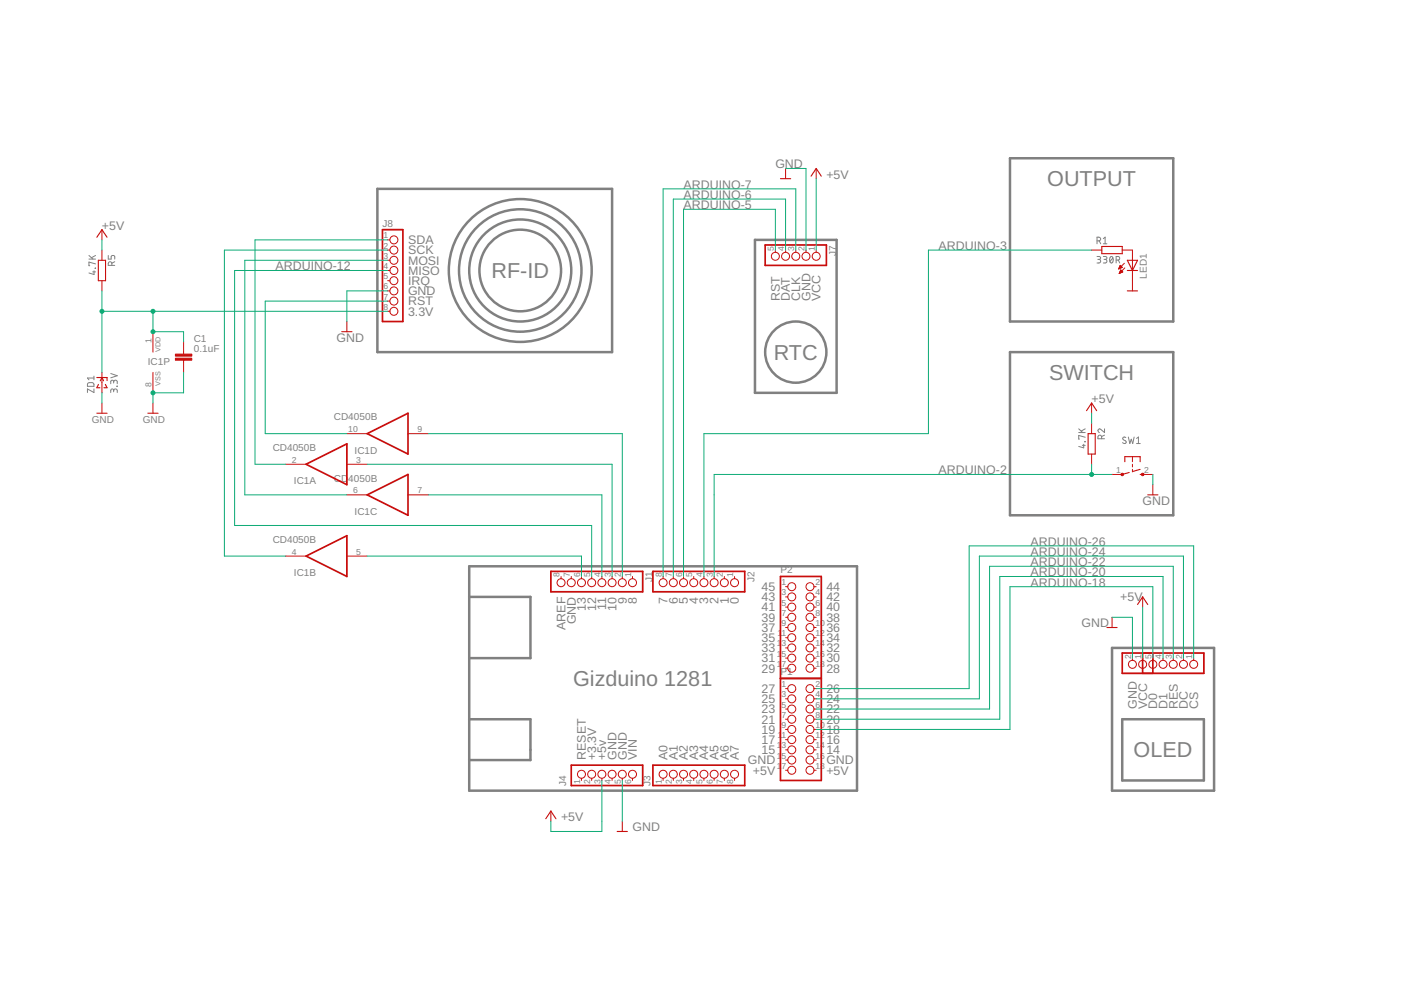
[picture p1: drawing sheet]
<svg xmlns="http://www.w3.org/2000/svg" width="297mm" height="210mm" viewBox="0 0 297 210" stroke-linecap="round" stroke-linejoin="round" font-family="sans-serif">
<g fill="none" stroke="#808080" stroke-width=".21">
<path d="M18.8 54.8h1.4M18.8 54.1l.9 .7M19.6 57.5h.6M19.9 57.3v.8l-1.1-.3M20.1 56.7l.1 .1zM20.2 55.8l-1.4-.3v.7h.2M20.2 54.1l-.8 .4M22.9 54.1v.7h.6v-.4a.39 .39 0 0 1 .4-.3 .39 .39 0 0 1 .4 .3v.4M23.7 56.2v-.4a.38 .38 0 0 0-.4-.4 .38 .38 0 0 0-.4 .4v.4h1.4M24.3 55.4l-.6 .3M232.1 54.3h.5l.3 .2-.2 .4h-.4M232.1 51h.4a.39 .39 0 0 0 .4-.4 .39 .39 0 0 0-.4-.4h-.4v1.4"/>
<path d="M232.5 54.9a.38 .38 0 0 1 .4 .4 .38 .38 0 0 1-.4 .3h-.4M232.6 51l.3 .6M233.4 54.3h.5l.3 .2-.2 .4h-.4M233.4 50.5l.4-.3v1.4M233.4 51.6h.8M233.8 54.9a.38 .38 0 0 1 .4 .4 .38 .38 0 0 1-.4 .3h-.4M234.9 54.4l.2-.1a.81 .81 0 0 1 0 1.3 .85 .85 0 0 1-.2-1.2zM235.4 54.6l-.6 .8M236.1 55h.4a.38 .38 0 0 0 .4-.3 .38 .38 0 0 0-.4-.4h-.4v1.3M236.6 55l.3 .6M19.9 79.6v.8M19.9 80h-1.4l.3 .4"/>
<path d="M23.4 79l1.4 .5-1.4 .4M18.6 81.1l1-.1 .3 .2v.5h-1.4zM19.9 82.3v.8l-1.4-.8v.8M24 82.7a.38 .38 0 0 1 .4-.4 .38 .38 0 0 1 .4 .4v.4M24 82.9v-.4l-.3-.2-.2 .2-.1 .6M24 80.8a.38 .38 0 0 1 .4-.4 .38 .38 0 0 1 .4 .4v.4M24 81v-.4l-.3-.1-.2 .1-.1 .6M24.7 81.7l.1 .1zM228.2 91.5h1.4M228.2 90.7l.9 .8M229 94.2h.6M229.3 94v.8l-1.1-.3"/>
<path d="M229.5 93.4l.1 .1zM229.6 92.5l-1.4-.4v.8h.2M229.6 90.7l-.9 .5M233.1 92.8v-.3a.39 .39 0 0 0-.4-.4 .39 .39 0 0 0-.4 .4v.3h1.4M233.7 90.7v.8l-.8-.6a.38 .38 0 0 0-.6 .1 .38 .38 0 0 0 .3 .5M233.7 92.1l-.6 .3M238.2 92.6a.35 .35 0 0 0-.5-.1 .35 .35 0 0 0 0 .5l.4 .3a.38 .38 0 0 1 0 .6 .38 .38 0 0 1-.6-.2M238.7 92.5l.3 1.4 .3-1 .3 1 .3-1.4M240.5 92.8l.4-.3v1.4M240.5 93.9h.7"/>
</g>
<g fill="none" stroke="#808080" stroke-width=".53">
<path d="M79.8 40h49.7v34.5h-49.7zM213.7 33.5h34.5v34.5h-34.5zM159.7 50.8h17.3v32.3h-17.3zM213.7 74.5h34.5v34.5h-34.5zM99.3 119.8h82v47.5h-82zM99.3 126.3h12.9v13h-12.9M235.3 137.1h21.6v30.2h-21.6zM99.3 152.2h12.9v8.6h-12.9M237.4 152.2h17.3v12.9h-17.3z"/>
<circle cx="110.1" cy="57.2" r="15.1"/>
<circle cx="110.1" cy="57.2" r="13"/>
<circle cx="110.1" cy="57.2" r="10.8"/>
<circle cx="110.1" cy="57.2" r="8.6"/>
<circle cx="168.4" cy="74.5" r="6.5"/>
</g>
<g fill="none" stroke="#c90d0c" stroke-width=".36">
<path d="M80.9 48.6h4.3v19.4h-4.3zM161.9 51.8h12.9v4.4h-12.9zM64.7 98.2l8.7-4.3v8.7zM77.7 91.8l8.6-4.4v8.7zM64.7 117.7l8.7-4.4v8.7zM77.7 104.7l8.6-4.3v8.6zM116.5 120.9h19.5v4.3h-19.5zM138.1 120.9h19.5v4.3h-19.5zM165.1 122h8.7v43.1h-8.7zM237.4 138.2h17.3v4.3h-17.3zM241.7 138.2v4.3M243.9 138.2v4.3"/>
<path d="M165.1 143.6h8.7M120.9 161.9h15.1v4.3h-15.1zM138.1 161.9h19.5v4.3h-19.5z"/>
</g>
<g fill="none" stroke="#c90d0c" stroke-width=".21">
<path d="M166.2 35.6v2.2M172.7 35.6v2.2M21.6 48.6v2.2M21.6 52.9v2.2M21.6 59.4v2.2M82 50.8h.5M82 52.9h.5M82 55.1h.5M82 57.2h.5M82 59.4h.5M164 52.9v.5M166.2 52.9v.5"/>
<path d="M168.4 52.9v.5M170.5 52.9v.5M172.7 52.9v.5M230.9 52.9h2.2M236.7 56.9h.1M236.7 56.8h.3M236.8 56.7h.4M236.8 57.8h.1M236.8 56.6h.6M236.8 57.7h.3M236.9 56.5h.4M236.9 57.7h.4"/>
<path d="M236.9 56.4h.3M236.9 57.6h.6M236.9 56.3h.2M237 57.4h.4M237 56.2h.1M237 56.2l-.3 .7M237 56.2l.4 .4M237 57.4h.3M237 57.3h.2M237.1 57.1h.1M237.4 52.9h2.2v8.7M237.4 56.6l-.7 .3"/>
<path d="M237.5 57.6l-.4-.5-.3 .8M237.5 57.6l-.7 .3M237.9 55.7l-1.2 1.2M238 56.7l-1.2 1.2M21.6 78.8v4.3M32.4 70.2v4.3M32.4 78.8v4.3M38.8 72.3v2.6M38.8 76.2v2.6M73.4 68v2.2M82 61.6h.5M82 63.7h.5"/>
<path d="M82 65.9h.5M21.6 85.3v2.1M32.4 85.3v2.1M60.4 98.2h4.3M73.4 98.2h4.3M73.4 91.8h4.3M86.3 91.8h4.3M230.9 85.3v2.1M230.9 89.6v2.2M230.9 96.1v2.1M239.6 96.6v1.1M239.6 98.2v.6"/>
<path d="M239.6 99.3v.6M60.4 117.7h4.3M73.4 117.7h4.3M73.4 104.7h4.3M86.3 104.7h4.3M235.3 100.4h2.1M241.7 100.4h2.2M243.9 102.6v2.1M118.7 122v.4M120.9 122v.4M123 122v.4M125.2 122v.4"/>
<path d="M127.3 122v.4M129.5 122v.4M131.7 122v.4M133.8 122v.4M140.3 122v.4M142.5 122v.4M144.6 122v.4M146.8 122v.4M148.9 122v.4M151.1 122v.4M153.2 122v.4M155.4 122v.4"/>
<path d="M166.2 124.1h.5M166.2 126.3h.5M166.2 128.5h.5M166.2 130.6h.5M166.2 132.8h.5M166.2 134.9h.5M166.2 137.1h.5M166.2 139.3h.5M172.2 124.1h.5M172.2 126.3h.5M172.2 128.5h.5M172.2 130.6h.5"/>
<path d="M172.2 132.8h.5M172.2 134.9h.5M172.2 137.1h.5M172.2 139.3h.5M235.3 130.6v2.2M239.6 139.3v.4M241.7 126.3v2.2M241.7 139.3v.4M243.9 139.3v.4M246.1 139.3v.4M248.2 139.3v.4M250.4 139.3v.4"/>
<path d="M252.5 139.3v.4M166.2 145.7h.5M166.2 147.9h.5M166.2 150h.5M166.2 152.2h.5M166.2 154.3h.5M166.2 156.5h.5M166.2 158.7h.5M166.2 141.4h.5M172.2 145.7h.5M172.2 147.9h.5M172.2 150h.5"/>
<path d="M172.2 152.2h.5M172.2 154.3h.5M172.2 156.5h.5M172.2 158.7h.5M172.2 141.4h.5M116.5 171.6v2.2M123 164.7v.4M125.2 164.7v.4M127.3 164.7v.4M129.5 164.7v.4M131.7 164.7v.4M131.7 173.8v2.1"/>
<path d="M133.8 164.7v.4M140.3 164.7v.4M142.5 164.7v.4M144.6 164.7v.4M146.8 164.7v.4M148.9 164.7v.4M151.1 164.7v.4M153.2 164.7v.4M155.4 164.7v.4M166.2 160.8h.5M166.2 163h.5M172.2 160.8h.5"/>
<path d="M172.2 163h.5"/>
<circle cx="83.3" cy="55.1" r=".85"/>
<circle cx="83.3" cy="52.9" r=".85"/>
<circle cx="83.3" cy="50.8" r=".85"/>
<circle cx="83.3" cy="59.4" r=".85"/>
<circle cx="83.3" cy="57.2" r=".85"/>
<circle cx="164" cy="54.2" r=".85"/>
<circle cx="166.2" cy="54.2" r=".85"/>
<circle cx="168.4" cy="54.2" r=".85"/>
<circle cx="170.5" cy="54.2" r=".85"/>
<circle cx="172.7" cy="54.2" r=".85"/>
<circle cx="83.3" cy="61.6" r=".85"/>
<circle cx="83.3" cy="63.7" r=".85"/>
<circle cx="83.3" cy="65.9" r=".85"/>
<circle cx="118.7" cy="123.3" r=".85"/>
<circle cx="120.9" cy="123.3" r=".85"/>
<circle cx="123" cy="123.3" r=".85"/>
<circle cx="125.2" cy="123.3" r=".85"/>
<circle cx="127.3" cy="123.3" r=".85"/>
<circle cx="129.5" cy="123.3" r=".85"/>
<circle cx="131.7" cy="123.3" r=".85"/>
<circle cx="133.8" cy="123.3" r=".85"/>
<circle cx="140.3" cy="123.3" r=".85"/>
<circle cx="142.5" cy="123.3" r=".85"/>
<circle cx="144.6" cy="123.3" r=".85"/>
<circle cx="146.8" cy="123.3" r=".85"/>
<circle cx="148.9" cy="123.3" r=".85"/>
<circle cx="151.1" cy="123.3" r=".85"/>
<circle cx="153.2" cy="123.3" r=".85"/>
<circle cx="155.4" cy="123.3" r=".85"/>
<circle cx="167.5" cy="124.1" r=".85"/>
<circle cx="167.5" cy="130.6" r=".85"/>
<circle cx="167.5" cy="128.5" r=".85"/>
<circle cx="167.5" cy="132.8" r=".85"/>
<circle cx="167.5" cy="137.1" r=".85"/>
<circle cx="167.5" cy="126.3" r=".85"/>
<circle cx="167.5" cy="134.9" r=".85"/>
<circle cx="167.5" cy="139.3" r=".85"/>
<circle cx="171.4" cy="139.3" r=".85"/>
<circle cx="171.4" cy="132.8" r=".85"/>
<circle cx="171.4" cy="137.1" r=".85"/>
<circle cx="171.4" cy="124.1" r=".85"/>
<circle cx="171.4" cy="128.5" r=".85"/>
<circle cx="171.4" cy="126.3" r=".85"/>
<circle cx="171.4" cy="130.6" r=".85"/>
<circle cx="171.4" cy="134.9" r=".85"/>
<circle cx="167.5" cy="147.9" r=".85"/>
<circle cx="167.5" cy="141.4" r=".85"/>
<circle cx="167.5" cy="152.2" r=".85"/>
<circle cx="167.5" cy="154.3" r=".85"/>
<circle cx="167.5" cy="158.7" r=".85"/>
<circle cx="167.5" cy="145.7" r=".85"/>
<circle cx="167.5" cy="150" r=".85"/>
<circle cx="167.5" cy="156.5" r=".85"/>
<circle cx="171.4" cy="141.4" r=".85"/>
<circle cx="171.4" cy="154.3" r=".85"/>
<circle cx="171.4" cy="147.9" r=".85"/>
<circle cx="171.4" cy="158.7" r=".85"/>
<circle cx="171.4" cy="150" r=".85"/>
<circle cx="171.4" cy="145.7" r=".85"/>
<circle cx="171.4" cy="152.2" r=".85"/>
<circle cx="171.4" cy="156.5" r=".85"/>
<circle cx="239.6" cy="140.6" r=".85"/>
<circle cx="241.7" cy="140.6" r=".85"/>
<circle cx="243.9" cy="140.6" r=".85"/>
<circle cx="246.1" cy="140.6" r=".85"/>
<circle cx="248.2" cy="140.6" r=".85"/>
<circle cx="250.4" cy="140.6" r=".85"/>
<circle cx="252.5" cy="140.6" r=".85"/>
<circle cx="123" cy="163.8" r=".85"/>
<circle cx="125.2" cy="163.8" r=".85"/>
<circle cx="127.3" cy="163.8" r=".85"/>
<circle cx="129.5" cy="163.8" r=".85"/>
<circle cx="131.7" cy="163.8" r=".85"/>
<circle cx="133.8" cy="163.8" r=".85"/>
<circle cx="140.3" cy="163.8" r=".85"/>
<circle cx="142.5" cy="163.8" r=".85"/>
<circle cx="144.6" cy="163.8" r=".85"/>
<circle cx="146.8" cy="163.8" r=".85"/>
<circle cx="148.9" cy="163.8" r=".85"/>
<circle cx="151.1" cy="163.8" r=".85"/>
<circle cx="153.2" cy="163.8" r=".85"/>
<circle cx="155.4" cy="163.8" r=".85"/>
<circle cx="167.5" cy="160.8" r=".85"/>
<circle cx="167.5" cy="163" r=".85"/>
<circle cx="171.4" cy="160.8" r=".85"/>
<circle cx="171.4" cy="163" r=".85"/>
</g>
<g fill="none" stroke="#c90d0c" stroke-width=".23">
<path d="M165.1 37.8h2.2M171.6 37.3l1.1-1.7 1.1 1.7M20.5 50.2l1.1-1.6 1 1.6M20.8 55.1h1.5v4.3h-1.5zM233.1 52.2h4.3v1.5h-4.3zM238.5 55.1h2.2l-1.1 2.1zM238.5 57.2h2.2M20.5 79.9h2.1v.6M72.3 70.2h2.2M238.5 61.6h2.2M20.5 87.4h2.1M20.8 81.3l-.3 .7h.6"/>
<path d="M21.2 80.6l.4-.7 .3 .7M22.3 81.3l.3 .7h-.6M31.3 87.4h2.1M229.9 86.9l1-1.6 1.1 1.6M230.2 91.8h1.5v4.3h-1.5zM238 97.7v-1.1h3.2v1.1M238.9 100l-1.5 .4M241.2 99.3l-1.5 .4M241.2 100.4h.5M242.8 104.7h2.2M234.2 132.8h2.1M240.7 127.9l1-1.6 1.1 1.6"/>
<path d="M115.5 173.2l1-1.6 1.1 1.6M130.6 175.9h2.1"/>
</g>
<g fill="#c90d0c" stroke="#c90d0c" stroke-width=".21">
<path d="M237.2 100.2h.4v.4h-.4z" fill-rule="evenodd"/>
<path d="M241.6 100.2h.4v.4h-.4z" fill-rule="evenodd"/>
</g>
<g fill="#c90d0c" stroke="#c90d0c" stroke-width=".21">
<path d="M37.1 75.8h3.5v.4h-3.5z"/>
<path d="M37.1 74.9h3.5v.5h-3.5z"/>
</g>
<g fill="none" stroke="#0dab76" stroke-width=".21">
<path d="M166.2 35.6h4.3v17.3M172.7 37.8v15.1M21.6 50.8v2.1M82 52.9h-34.5v64.8h12.9M82 57.2h-32.4v54h75.6v10.8M82 50.8h-28v47.4h6.4M82 55.1h-30.2v49.6h21.6M164 52.9v-8.6h-19.4v77.7M166.2 52.9v-10.8h-23.7v79.9M168.4 52.9v-12.9h-28.1v82M230.9 52.9h-34.5v38.9h-47.5v30.2M21.6 61.6v17.2"/>
<path d="M21.6 65.9h60.4M32.4 65.9v4.3h6.4v2.1M38.8 78.8v4.3h-6.4v2.2M82 61.6h-8.6v6.4M82 63.7h-25.9v28.1h17.3M21.6 83.1v2.2M77.7 98.2h51.8v23.8M90.6 91.8h41.1v30.2M230.9 87.4v2.2M230.9 98.2v2.2M77.7 117.7h45.3v4.3M90.6 104.7h36.7v17.3"/>
<path d="M235.3 100.4h-84.2v21.6M243.9 100.4v2.2M235.3 130.6h4.3v8.7M241.7 128.5v10.8M243.9 139.3v-15.2h-30.2v30.2h-41M246.1 139.3v-17.3h-34.6v30.2h-38.8M248.2 139.3v-19.5h-38.8v30.2h-36.7M250.4 139.3v-21.6h-43.2v30.2h-34.5M252.5 139.3v-23.8h-47.5v30.2h-32.3M127.3 165.1v10.8h-10.8v-2.1M131.7 165.1v8.7"/>
</g>
<g fill="#0dab76" stroke="#0dab76" stroke-width=".21">
<circle cx="32.4" cy="83.1" r=".42"/>
<circle cx="230.9" cy="100.4" r=".42"/>
<circle cx="21.6" cy="65.9" r=".42"/>
<circle cx="32.4" cy="65.9" r=".42"/>
<circle cx="32.4" cy="70.2" r=".42"/>
</g>
<g font-size="4.6" fill="#808080">
<text x="221.6" y="39.4">OUTPUT</text>
<text x="104" y="58.8">RF-ID</text>
<text x="163.7" y="76.1">RTC</text>
<text x="221.9" y="80.4">SWITCH</text>
<text x="121.2" y="145.2">Gizduino 1281</text>
<text x="239.8" y="160.3">OLED</text>
</g>
<g font-size="2.6" fill="#808080">
<text x="164" y="35.6">GND</text>
<text x="144.6" y="40">ARDUINO-7</text>
<text x="174.8" y="37.8">+5V</text>
<text x="144.6" y="44.3">ARDUINO-5</text>
<text x="144.6" y="42.1">ARDUINO-6</text>
<text x="21.6" y="48.6">+5V</text>
<text x="86.3" y="51.7">SDA</text>
<text x="86.3" y="53.8">SCK</text>
<text x="198.6" y="52.9">ARDUINO-3</text>
<text x="58.3" y="57.2">ARDUINO-12</text>
<text x="86.3" y="56">MOSI</text>
<text x="86.3" y="58.2">MISO</text>
<text x="86.3" y="60.3">IRQ</text>
<text x="86.3" y="62.5">GND</text>
<text x="86.3" y="64.6">RST</text>
<text x="165" y="63.7" transform="rotate(-90 165 63.7)">RST</text>
<text x="167.1" y="63.7" transform="rotate(-90 167.1 63.7)">DAT</text>
<text x="169.3" y="63.7" transform="rotate(-90 169.3 63.7)">CLK</text>
<text x="171.4" y="63.7" transform="rotate(-90 171.4 63.7)">GND</text>
<text x="173.6" y="63.7" transform="rotate(-90 173.6 63.7)">VCC</text>
<text x="86.3" y="66.8">3.3V</text>
<text x="71.2" y="72.3">GND</text>
<text x="231" y="85.3">+5V</text>
<text x="198.6" y="100.4">ARDUINO-2</text>
<text x="241.7" y="106.9">GND</text>
<text x="218" y="119.8">ARDUINO-22</text>
<text x="218" y="117.7">ARDUINO-24</text>
<text x="218" y="115.5">ARDUINO-26</text>
<text x="161.1" y="125.1">45</text>
<text x="174.8" y="125.1">44</text>
<text x="218" y="124.1">ARDUINO-18</text>
<text x="218" y="122">ARDUINO-20</text>
<text x="124" y="129.2" transform="rotate(-90 124 129.2)">13</text>
<text x="126.1" y="129.2" transform="rotate(-90 126.1 129.2)">12</text>
<text x="128.3" y="129" transform="rotate(-90 128.3 129)">11</text>
<text x="130.4" y="129.2" transform="rotate(-90 130.4 129.2)">10</text>
<text x="132.6" y="127.8" transform="rotate(-90 132.6 127.8)">9</text>
<text x="134.7" y="127.8" transform="rotate(-90 134.7 127.8)">8</text>
<text x="141.2" y="127.8" transform="rotate(-90 141.2 127.8)">7</text>
<text x="143.4" y="127.8" transform="rotate(-90 143.4 127.8)">6</text>
<text x="145.5" y="127.8" transform="rotate(-90 145.5 127.8)">5</text>
<text x="147.7" y="127.8" transform="rotate(-90 147.7 127.8)">4</text>
<text x="149.9" y="127.8" transform="rotate(-90 149.9 127.8)">3</text>
<text x="152" y="127.8" transform="rotate(-90 152 127.8)">2</text>
<text x="154.2" y="127.8" transform="rotate(-90 154.2 127.8)">1</text>
<text x="156.3" y="127.8" transform="rotate(-90 156.3 127.8)">0</text>
<text x="161.1" y="131.5">39</text>
<text x="161.1" y="129.4">41</text>
<text x="161.1" y="127.2">43</text>
<text x="174.8" y="127.2">42</text>
<text x="174.8" y="129.4">40</text>
<text x="174.8" y="131.5">38</text>
<text x="237" y="127.2">+5V</text>
<text x="119.6" y="133.3" transform="rotate(-90 119.6 133.3)">AREF</text>
<text x="121.8" y="132.1" transform="rotate(-90 121.8 132.1)">GND</text>
<text x="161.1" y="135.9">35</text>
<text x="161.1" y="133.7">37</text>
<text x="174.8" y="133.7">36</text>
<text x="174.8" y="135.9">34</text>
<text x="228.8" y="132.8">GND</text>
<text x="161.1" y="142.3">29</text>
<text x="161.1" y="140.2">31</text>
<text x="161.1" y="138">33</text>
<text x="174.8" y="138">32</text>
<text x="174.8" y="140.2">30</text>
<text x="174.8" y="142.3">28</text>
<text x="161.1" y="148.8">25</text>
<text x="161.1" y="146.7">27</text>
<text x="174.8" y="146.7">26</text>
<text x="174.8" y="148.8">24</text>
<text x="161.1" y="155.3">19</text>
<text x="161.1" y="153.1">21</text>
<text x="161.1" y="151">23</text>
<text x="174.8" y="151">22</text>
<text x="174.8" y="153.1">20</text>
<text x="174.8" y="155.3">18</text>
<text x="240.5" y="150" transform="rotate(-90 240.5 150)">GND</text>
<text x="242.7" y="150" transform="rotate(-90 242.7 150)">VCC</text>
<text x="244.8" y="150" transform="rotate(-90 244.8 150)">D0</text>
<text x="247" y="150" transform="rotate(-90 247 150)">D1</text>
<text x="249.2" y="150" transform="rotate(-90 249.2 150)">RES</text>
<text x="251.3" y="150" transform="rotate(-90 251.3 150)">DC</text>
<text x="253.5" y="150" transform="rotate(-90 253.5 150)">CS</text>
<text x="124" y="160.8" transform="rotate(-90 124 160.8)">RESET</text>
<text x="126.1" y="160.8" transform="rotate(-90 126.1 160.8)">+3.3V</text>
<text x="128.3" y="160.8" transform="rotate(-90 128.3 160.8)">+5v</text>
<text x="130.4" y="160.8" transform="rotate(-90 130.4 160.8)">GND</text>
<text x="132.6" y="160.8" transform="rotate(-90 132.6 160.8)">GND</text>
<text x="134.7" y="160.8" transform="rotate(-90 134.7 160.8)">VIN</text>
<text x="141.2" y="160.8" transform="rotate(-90 141.2 160.8)">A0</text>
<text x="143.4" y="160.8" transform="rotate(-90 143.4 160.8)">A1</text>
<text x="145.5" y="160.8" transform="rotate(-90 145.5 160.8)">A2</text>
<text x="147.7" y="160.8" transform="rotate(-90 147.7 160.8)">A3</text>
<text x="149.9" y="160.8" transform="rotate(-90 149.9 160.8)">A4</text>
<text x="152" y="160.8" transform="rotate(-90 152 160.8)">A5</text>
<text x="154.2" y="160.8" transform="rotate(-90 154.2 160.8)">A6</text>
<text x="156.3" y="160.8" transform="rotate(-90 156.3 160.8)">A7</text>
<text x="158.2" y="161.8">GND</text>
<text x="161.1" y="159.6">15</text>
<text x="161.1" y="157.4">17</text>
<text x="174.8" y="157.4">16</text>
<text x="174.8" y="159.6">14</text>
<text x="174.8" y="161.8">GND</text>
<text x="159.3" y="163.9">+5V</text>
<text x="174.8" y="163.9">+5V</text>
<text x="118.7" y="173.8">+5V</text>
<text x="133.8" y="175.9">GND</text>
</g>
<g font-size="2.1" fill="#808080">
<text x="80.9" y="48.1">J8</text>
<text x="176.9" y="54.1" transform="rotate(-90 176.9 54.1)">J7</text>
<text x="242.6" y="59" transform="rotate(-90 242.6 59)">LED1</text>
<text x="31.3" y="77.2">IC1P</text>
<text x="41" y="74.5">0.1uF</text>
<text x="41" y="72.3">C1</text>
<text x="19.4" y="89.6">GND</text>
<text x="30.2" y="89.6">GND</text>
<text x="70.6" y="88.9">CD4050B</text>
<text x="57.7" y="95.4">CD4050B</text>
<text x="75" y="96">IC1D</text>
<text x="70.6" y="101.9">CD</text>
<text x="73.7" y="101.9">4050B</text>
<text x="62.2" y="102.4">IC1A</text>
<text x="75" y="108.9">IC1C</text>
<text x="57.7" y="114.8">CD4050B</text>
<text x="62.2" y="121.9">IC1B</text>
<text x="138" y="123.1" transform="rotate(-90 138 123.1)">J1</text>
<text x="159.6" y="123.1" transform="rotate(-90 159.6 123.1)">J2</text>
<text x="165.1" y="121.2">P2</text>
<text x="165.1" y="142.8">P1</text>
<text x="119.8" y="166.2" transform="rotate(-90 119.8 166.2)">J4</text>
<text x="137.6" y="166.2" transform="rotate(-90 137.6 166.2)">J3</text>
</g>
<g font-size="1.8" fill="#808080">
<text x="81.2" y="50.5">1</text>
<text x="81.2" y="52.6">2</text>
<text x="163.7" y="53.1" transform="rotate(-90 163.7 53.1)">5</text>
<text x="165.9" y="53.1" transform="rotate(-90 165.9 53.1)">4</text>
<text x="168.1" y="53.1" transform="rotate(-90 168.1 53.1)">3</text>
<text x="170.2" y="53.1" transform="rotate(-90 170.2 53.1)">2</text>
<text x="172.4" y="53.1" transform="rotate(-90 172.4 53.1)">1</text>
<text x="81.2" y="54.8">3</text>
<text x="81.2" y="56.9">4</text>
<text x="81.2" y="59.1">5</text>
<text x="81.2" y="61.2">6</text>
<text x="81.2" y="63.4">7</text>
<text x="81.2" y="65.6">8</text>
<text x="32.1" y="72.5" transform="rotate(-90 32.1 72.5)">1</text>
<text x="32.1" y="81.8" transform="rotate(-90 32.1 81.8)">8</text>
<text x="73.7" y="91.5">10</text>
<text x="88.3" y="91.5">9</text>
<text x="61.7" y="97.9">2</text>
<text x="75.4" y="97.9">3</text>
<text x="236.1" y="100.1">1</text>
<text x="242.1" y="100.1">2</text>
<text x="74.7" y="104.4">6</text>
<text x="88.3" y="104.4">7</text>
<text x="61.7" y="117.4">4</text>
<text x="75.4" y="117.4">5</text>
<text x="118.4" y="122.2" transform="rotate(-90 118.4 122.2)">8</text>
<text x="120.6" y="122.2" transform="rotate(-90 120.6 122.2)">7</text>
<text x="122.7" y="122.2" transform="rotate(-90 122.7 122.2)">6</text>
<text x="124.9" y="122.2" transform="rotate(-90 124.9 122.2)">5</text>
<text x="127" y="122.2" transform="rotate(-90 127 122.2)">4</text>
<text x="129.2" y="122.2" transform="rotate(-90 129.2 122.2)">3</text>
<text x="131.4" y="122.2" transform="rotate(-90 131.4 122.2)">2</text>
<text x="133.5" y="122.2" transform="rotate(-90 133.5 122.2)">1</text>
<text x="140" y="122.2" transform="rotate(-90 140 122.2)">8</text>
<text x="142.1" y="122.2" transform="rotate(-90 142.1 122.2)">7</text>
<text x="144.3" y="122.2" transform="rotate(-90 144.3 122.2)">6</text>
<text x="146.5" y="122.2" transform="rotate(-90 146.5 122.2)">5</text>
<text x="148.6" y="122.2" transform="rotate(-90 148.6 122.2)">4</text>
<text x="150.8" y="122.2" transform="rotate(-90 150.8 122.2)">3</text>
<text x="152.9" y="122.2" transform="rotate(-90 152.9 122.2)">2</text>
<text x="155.1" y="122.2" transform="rotate(-90 155.1 122.2)">1</text>
<text x="165.4" y="123.8">1</text>
<text x="165.4" y="126">3</text>
<text x="172.5" y="123.8">2</text>
<text x="172.5" y="126">4</text>
<text x="165.4" y="128.2">5</text>
<text x="165.4" y="130.3">7</text>
<text x="172.5" y="128.2">6</text>
<text x="172.5" y="130.3">8</text>
<text x="164.3" y="136.8">1</text>
<text x="164.5" y="134.6">1</text>
<text x="165.4" y="132.5">9</text>
<text x="165.4" y="134.6">1</text>
<text x="165.4" y="136.8">3</text>
<text x="172.5" y="132.5">10</text>
<text x="172.5" y="134.6">12</text>
<text x="172.5" y="136.8">14</text>
<text x="164.3" y="138.9">1</text>
<text x="164.3" y="141.1">1</text>
<text x="165.4" y="138.9">5</text>
<text x="165.4" y="141.1">7</text>
<text x="172.5" y="138.9">16</text>
<text x="172.5" y="141.1">18</text>
<text x="239.3" y="139.4" transform="rotate(-90 239.3 139.4)">2</text>
<text x="241.4" y="139.4" transform="rotate(-90 241.4 139.4)">1</text>
<text x="243.6" y="139.4" transform="rotate(-90 243.6 139.4)">5</text>
<text x="245.8" y="139.4" transform="rotate(-90 245.8 139.4)">4</text>
<text x="247.9" y="139.4" transform="rotate(-90 247.9 139.4)">3</text>
<text x="250.1" y="139.4" transform="rotate(-90 250.1 139.4)">2</text>
<text x="252.2" y="139.4" transform="rotate(-90 252.2 139.4)">1</text>
<text x="165.4" y="145.4">1</text>
<text x="165.4" y="147.6">3</text>
<text x="165.4" y="149.7">5</text>
<text x="172.5" y="145.4">2</text>
<text x="172.5" y="147.6">4</text>
<text x="172.5" y="149.7">6</text>
<text x="165.4" y="151.9">7</text>
<text x="165.4" y="154.1">9</text>
<text x="172.5" y="151.9">8</text>
<text x="172.5" y="154.1">10</text>
<text x="164.3" y="158.4">1</text>
<text x="164.3" y="160.5">1</text>
<text x="164.5" y="156.2">1</text>
<text x="165.4" y="156.2">1</text>
<text x="165.4" y="158.4">3</text>
<text x="165.4" y="160.5">5</text>
<text x="172.5" y="156.2">12</text>
<text x="172.5" y="158.4">14</text>
<text x="172.5" y="160.5">16</text>
<text x="122.7" y="166" transform="rotate(-90 122.7 166)">1</text>
<text x="124.9" y="166" transform="rotate(-90 124.9 166)">2</text>
<text x="127" y="166" transform="rotate(-90 127 166)">3</text>
<text x="129.2" y="166" transform="rotate(-90 129.2 166)">4</text>
<text x="131.4" y="166" transform="rotate(-90 131.4 166)">5</text>
<text x="133.5" y="166" transform="rotate(-90 133.5 166)">6</text>
<text x="140" y="166" transform="rotate(-90 140 166)">1</text>
<text x="142.1" y="166" transform="rotate(-90 142.1 166)">2</text>
<text x="144.3" y="166" transform="rotate(-90 144.3 166)">3</text>
<text x="146.5" y="166" transform="rotate(-90 146.5 166)">4</text>
<text x="148.6" y="166" transform="rotate(-90 148.6 166)">5</text>
<text x="150.8" y="166" transform="rotate(-90 150.8 166)">6</text>
<text x="152.9" y="166" transform="rotate(-90 152.9 166)">7</text>
<text x="155.1" y="166" transform="rotate(-90 155.1 166)">8</text>
<text x="164.3" y="162.7">1</text>
<text x="165.4" y="162.7">7</text>
<text x="172.5" y="162.7">18</text>
</g>
<g font-size="1.5" fill="#808080">
<text x="34" y="74.5" transform="rotate(-90 34 74.5)">VDD</text>
<text x="34" y="81.6" transform="rotate(-90 34 81.6)">VSS</text>
</g>
</svg>
